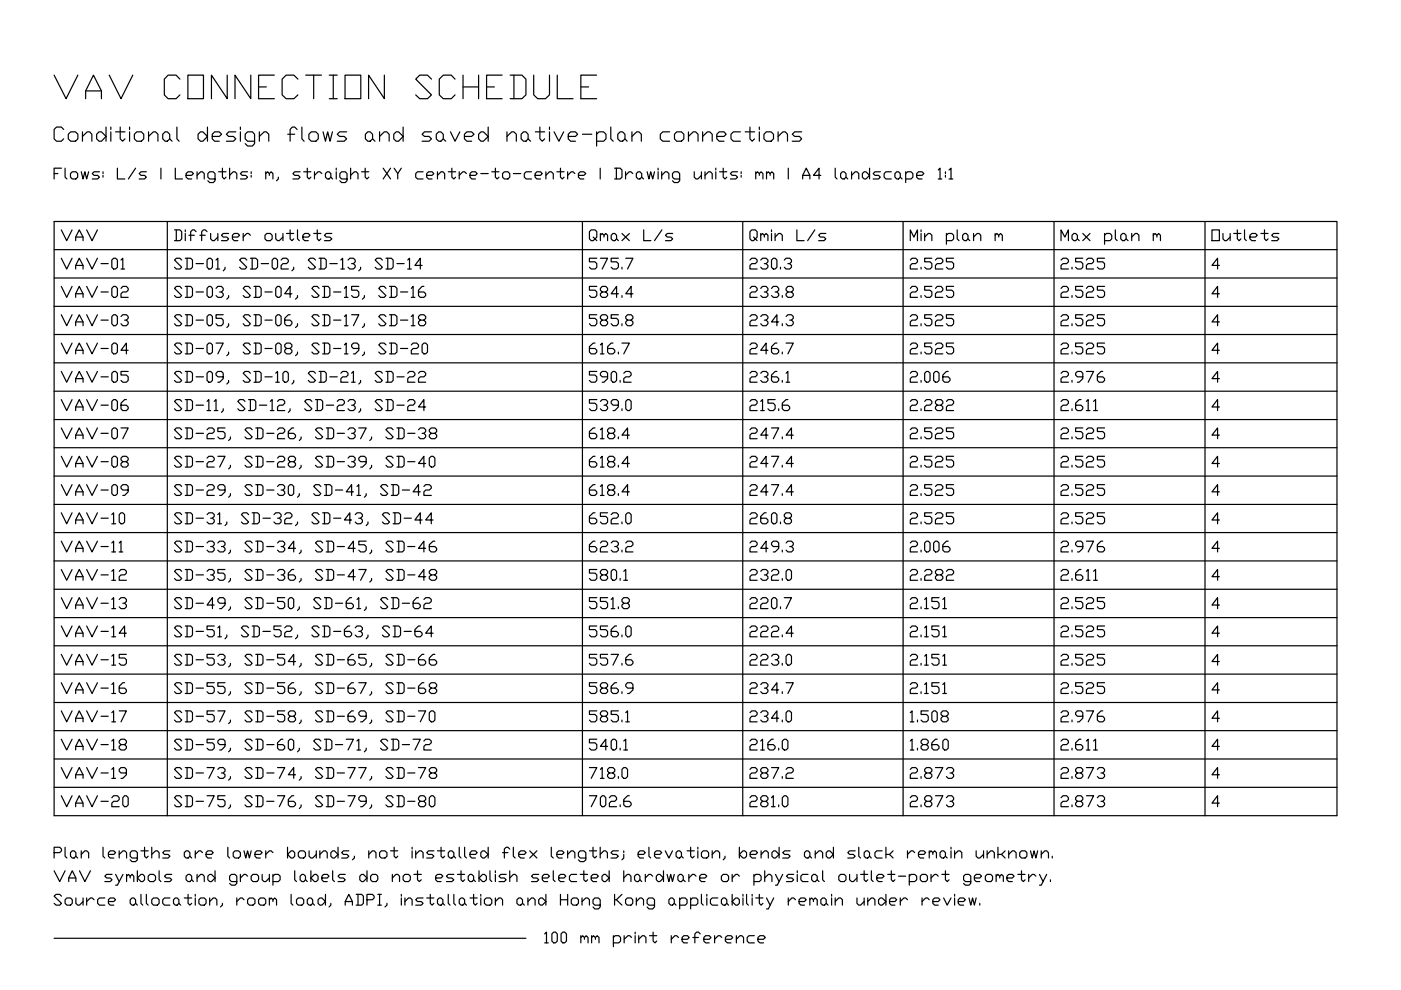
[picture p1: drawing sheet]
<svg xmlns="http://www.w3.org/2000/svg" width="297mm" height="210mm" viewBox="0 0 297 210" stroke-linecap="round" stroke-linejoin="round" font-family="sans-serif">
<!-- layer: BSA_VAV_TABLE -->
<g fill="none" stroke="#000" stroke-width=".25">
<path d="M11.5 36.8h.8M13 35.7h-1.5v2.2M13.8 35.7v1.9l.4 .3M15.3 36.4h.8l.4 .4v.8l-.4 .3h-.8l-.4-.3v-.8zM17.2 36.4l.4 1.5 .4-1.5 .4 1.5 .4-1.5M21.1 36.4h-1.2l-.3 .4 .3 .4h.8l.4 .4-.4 .3h-1.1M21.8 36.4v.4M21.8 37.2v.4M24.9 35.7v2.2h1.6M28.7 35.7l-1.5 2.2M31 36.4h-1.1l-.4 .4 .4 .4h.7l.4 .4-.4 .3h-1.1M34.1 35.7v2.2"/>
<path d="M37.2 35.7v2.2h1.5M39.5 37.2h1.1l.4-.4-.4-.4h-.7l-.4 .4v.8l.4 .3h.7M41.8 37.2l.7-.8h.4l.4 .4v1.1M41.8 36.4v1.5M45.6 37.9h-1.2l-.3-.3v-.8l.3-.4h.8l.4 .4v1.5l-.4 .4h-.8l-.3-.4M46.4 36.4h1.5M47.2 35.7v1.9l.3 .3 .4-.3M48.7 37.2l.7-.8h.4l.4 .4v1.1M48.7 35.7v2.2M52.5 36.4h-1.1l-.4 .4 .4 .4h.7l.4 .4-.4 .3h-1.1M53.3 36.4v.4M53.3 37.2v.4"/>
<path d="M56.3 36.8l.4-.4 .4 .4v.4M56.3 36.4v1.5M57.1 36.8l.4-.4 .4 .4v1.1M59 37.6v.3l-.4 .4M63.6 36.4h-1.1l-.4 .4 .4 .4h.7l.4 .4-.4 .3h-1.1M64.4 36.4h1.5M65.2 35.7v1.9l.3 .3 .4-.3M66.7 36.4v1.5M68.2 36.8l-.4-.4h-.4l-.7 .8M69.4 36.4h.4l.3 .4v.8l-.3 .3h-.4l-.4-.3v-.8zM70.1 37.6l.4 .3M71.3 35.7v.3"/>
<path d="M71.3 36.4v1.5M73.6 37.9h-1.2l-.3-.3v-.8l.3-.4h.8l.4 .4v1.5l-.4 .4h-.8l-.3-.4M74.3 37.2l.8-.8h.4l.4 .4v1.1M74.3 35.7v2.2M76.7 36.4h1.5M77.4 35.7v1.9l.4 .3 .4-.3M81.2 35.7l1.6 2.2M82.8 35.7l-1.6 2.2M83.6 35.7l.7 1.1v1.1M85.1 35.7l-.8 1.1M89.7 36.4h-1.2l-.4 .4v.8l.4 .3h1.2M90.5 37.2h1.1l.4-.4-.4-.4h-.8l-.3 .4v.8l.3 .3h.8"/>
<path d="M92.8 37.2l.7-.8h.4l.4 .4v1.1M92.8 36.4v1.5M95 36.4h1.6M95.8 35.7v1.9l.4 .3 .4-.3M97.4 36.4v1.5M98.9 36.8l-.4-.4h-.4l-.7 .8M99.7 37.2h1.1l.4-.4-.4-.4h-.8l-.3 .4v.8l.3 .3h.8M101.9 36.8h1.6M104.3 36.4h1.5M105 35.7v1.9l.4 .3 .4-.3M106.9 36.4h.8l.4 .4v.8l-.4 .3h-.8l-.3-.3v-.8zM108.8 36.8h1.6"/>
<path d="M112.7 36.4h-1.2l-.3 .4v.8l.3 .3h1.2M113.5 37.2h1.1l.4-.4-.4-.4h-.8l-.3 .4v.8l.3 .3h.8M115.7 37.2l.8-.8h.4l.4 .4v1.1M115.7 36.4v1.5M118.1 36.4h1.5M118.8 35.7v1.9l.4 .3 .4-.3M120.4 36.4v1.5M121.9 36.8l-.4-.4h-.4l-.7 .8M122.6 37.2h1.2l.4-.4-.4-.4h-.8l-.4 .4v.8l.4 .3h.8M127.3 35.7v2.2M130.3 35.7h1.2l.4 .3v1.6l-.4 .3h-1.2M130.7 35.7v2.2"/>
<path d="M132.6 36.4v1.5M134.2 36.8l-.4-.4h-.4l-.8 .8M135.3 36.4h.4l.4 .4v.8l-.4 .3h-.4l-.4-.3v-.8zM136.1 37.6l.3 .3M137.2 36.4l.4 1.5 .4-1.5 .4 1.5 .4-1.5M139.5 35.7v.3M139.5 36.4v1.5M140.3 37.2l.8-.8h.3l.4 .4v1.1M140.3 36.4v1.5M144.1 37.9h-1.1l-.4-.3v-.8l.4-.4h.7l.4 .4v1.5l-.4 .4h-.7l-.4-.4M147.2 36.4v1.2l.4 .3h.4l.7-.7M148.7 36.4v1.5"/>
<path d="M149.5 37.2l.7-.8h.4l.4 .4v1.1M149.5 36.4v1.5M151.8 35.7v.3M151.8 36.4v1.5M152.6 36.4h1.5M153.3 35.7v1.9l.4 .3 .4-.3M156.4 36.4h-1.2l-.3 .4 .3 .4h.8l.4 .4-.4 .3h-1.1M157.1 36.4v.4M157.1 37.2v.4M160.2 36.8l.4-.4 .4 .4v.4M160.2 36.4v1.5M161 36.8l.4-.4 .4 .4v1.1"/>
<path d="M162.5 36.8l.4-.4 .4 .4v.4M162.5 36.4v1.5M163.3 36.8l.4-.4 .3 .4v1.1M167.1 35.7v2.2M170.2 37.9v-.7l.7-1.5 .8 1.5v.7M170.2 37.2h1.5M174 37.2h-1.5l1.2-1.5v2.2M177.1 35.7v1.9l.4 .3M178.2 36.8l.4-.4h.4l.4 .4v.8l-.4 .3h-.4l-.4-.3zM179.4 37.6l.3 .3M180.6 37.2l.7-.8h.4l.4 .4v1.1M180.6 36.4v1.5"/>
<path d="M182.8 36.8l.4-.4h.4l.8 .8-.8 .7h-.4l-.4-.3zM184.4 35.7v2.2M186.6 36.4h-1.1l-.4 .4 .4 .4h.8l.3 .4-.3 .3h-1.2M189 36.4h-1.2l-.3 .4v.8l.3 .3h1.2M190.1 36.4h.4l.4 .4v.8l-.4 .3h-.4l-.4-.3v-.8zM190.9 37.6l.4 .3M192 36.8l.4-.4h.8l.3 .4v.8l-.3 .3h-1.2M192 36.4v2.3M194.4 37.2h1.1l.4-.4-.4-.4h-.8l-.3 .4v.8l.3 .3h.8M198.9 36l.4-.3v2.2M198.9 37.9h.8M200.4 36.4v.4"/>
<path d="M200.4 37.2v.4M201.2 36l.4-.3v2.2M201.2 37.9h.8M11.5 47h272v125.9h-272zM11.5 52.9h272M11.5 58.9h272M35.5 47v125.9M123.5 47v125.9M157.5 47v125.9M191.5 47v125.9M193 51v-2.3l.8 1.6 .7-1.6v2.3M195.3 48.7v.4"/>
<path d="M195.3 49.5v1.5M196 50.3l.8-.8h.4l.4 .4v1.1M196 49.5v1.5M200.7 49.9l.3-.4h.8l.4 .4v.7l-.4 .4h-1.1M200.7 49.5v2.3M202.9 48.7v1.9l.4 .4M204.1 49.9l.4-.4h.4l.3 .4v.7l-.3 .4h-.4l-.4-.4zM205.2 50.6l.4 .4M206.4 50.3l.8-.8h.4l.3 .4v1.1M206.4 49.5v1.5M211 49.9l.4-.4 .4 .4v.4M211 49.5v1.5"/>
<path d="M211.8 49.9l.3-.4 .4 .4v1.1M223.5 47v125.9M255.5 47v125.9M258.5 56.3h-1.5l1.1-1.5v2.2M11.5 65h272M11.5 70.9h272M11.5 76.9h272M258.5 62.3h-1.5l1.1-1.6v2.3M258.5 68.3h-1.5l1.1-1.6v2.4M258.5 74.3h-1.5l1.1-1.6v2.3M11.5 82.9h272M11.5 89h272"/>
<path d="M11.5 94.9h272M258.5 80.3h-1.5l1.1-1.5v2.2M258.5 86.3h-1.5l1.1-1.6v2.4M258.5 92.3h-1.5l1.1-1.6v2.3M258.5 98.3h-1.5l1.1-1.6v2.3M11.5 100.9h272M11.5 106.9h272M11.5 112.9h272M11.5 118.9h272M258.5 104.3h-1.5l1.1-1.5v2.2M258.5 110.3h-1.5l1.1-1.6v2.4M258.5 116.3h-1.5l1.1-1.6v2.3"/>
<path d="M11.5 124.9h272M11.5 131h272M11.5 136.9h272M193 127.1l.4-.4h.7l.4 .4v.4l-.4 .4h-.7l-.4 .4v.7h1.5M193 133.1l.4-.4h.7l.4 .4v.4l-.4 .4h-.7l-.4 .4v.7h1.5M195.3 128.7v.3M195.3 134.6v.4M196 127.1l.4-.4v2.3M196 133.1l.4-.4v2.3M196 129h.8M196 135h.8M199.1 126.7h-1.5v.8h1.1l.4 .4v.8l-.4 .3h-.7l-.4-.3"/>
<path d="M199.1 132.7h-1.5v.8h1.1l.4 .4v.7l-.4 .4h-.7l-.4-.4M199.9 127.1l.4-.4v2.3M199.9 133.1l.4-.4v2.3M199.9 129h.8M199.9 135h.8M258.5 122.3h-1.5l1.1-1.6v2.3M258.5 128.3h-1.5l1.1-1.6v2.3M258.5 134.3h-1.5l1.1-1.6v2.3M11.5 142.9h272M11.5 148.9h272M11.5 154.9h272M258.5 140.3h-1.5l1.1-1.6v2.3"/>
<path d="M258.5 146.3h-1.5l1.1-1.5v2.2M258.5 152.3h-1.5l1.1-1.6v2.3M258.5 158.3h-1.5l1.1-1.6v2.3M11.5 160.9h272M11.5 166.9h272M13.8 179.6v1.9l.4 .4M21.8 179.6v1.9l.4 .4M30.6 179.6v1.9l.4 .4 .4-.4M32.2 179.6v2.3M48.3 179.6v1.9l.4 .4M61 179.6v2.3M71.7 179.6v2.3"/>
<path d="M83.6 179.6v1.9l.3 .4 .4-.4M87.4 179.6v.4M93.5 179.6v1.9l.4 .4 .4-.4M97.4 179.6v1.9l.3 .4M98.5 179.6v1.9l.4 .4M103.5 179.6v2.3M108.8 179.6v1.9l.4 .4M116.9 179.6v1.9l.4 .4M125.7 179.6v1.9l.4 .4 .4-.4M127.3 179.6v2.3M137.6 179.6v1.9l.4 .4M146.4 179.6v1.9l.4 .4 .4-.4"/>
<path d="M148 179.6v.4M156.8 179.6v2.3M165.2 179.6v2.3M176.7 179.6v2.3M182.1 179.6v1.9l.4 .4M187.8 179.6v2.3M201.6 179.6v.4M211.6 179.6v2.3M258.5 164.3h-1.5l1.1-1.6v2.3M258.5 170.3h-1.5l1.1-1.6v2.3M11.5 180.8h1.2l.3-.4v-.4l-.3-.4h-1.2v2.3M11.5 184.6l1.2 2.3 1.1-2.3"/>
<path d="M11.5 198.9h100M13 190l-.3-.4h-.8l-.4 .4 1.5 1.5-.3 .4h-.8l-.4-.4M14.2 190.4h.7l.4 .4v.7l-.4 .4h-.7l-.4-.4v-.7zM14.6 186.9v-.7l.7-1.6 .8 1.6v.7M14.6 186.2h1.5M15.3 180.4h.4l.4 .4v.7l-.4 .4h-.4l-.4-.4v-.7zM16.1 190.4v1.1l.4 .4h.3l.8-.8M16.1 181.5l.4 .4M16.8 184.6l1.2 2.3 1.2-2.3M17.2 181.2l.8-.8h.4l.4 .4v1.1M17.2 180.4v1.5M17.6 190.4v1.5"/>
<path d="M18.4 190.4v1.5M19.9 190.8l-.3-.4h-.4l-.8 .7M22.2 190.4h-1.1l-.4 .4v.7l.4 .4h1.1M23 181.2h1.1l.4-.4-.4-.4h-.7l-.4 .4v.7l.4 .4h.7M23 191.1h1.1l.4-.3-.4-.4h-.7l-.4 .4v.7l.4 .4h.7M23.7 185.4h-1.1l-.4 .4 .4 .4h.8l.3 .3-.3 .4h-1.2M24.5 185.4l.8 1.5M25.3 181.2l.8-.8h.4l.3 .4v1.1M25.3 180.4v1.5M26.1 185.4l-1.2 2.3h-.4M26.8 185.8l.4-.4 .4 .4v.4M26.8 185.4v1.5"/>
<path d="M27.6 185.8l.4-.4 .4 .4v1.1M28 190.4h.4l.3 .4v.7l-.3 .4h-.4l-.4-.4v-.7zM28.7 191.5l.4 .4M29.1 181.9h-1.1l-.4-.4v-.7l.4-.4h.7l.4 .4v1.5l-.4 .4h-.7l-.4-.4M29.1 186.2l.8-.8h.4l.3 .4v.7l-.3 .4h-.4zM29.1 184.6v2.3M29.9 189.6v1.9l.4 .4M29.9 180.4h1.5M31 189.6v1.9l.4 .4M31.4 185.8l.4-.4h.8l.4 .4v.7l-.4 .4h-.8l-.4-.4zM32.2 181.2l.8-.8h.4l.3 .4v1.1M32.2 190.8l.4-.4h.8l.3 .4v.7l-.3 .4h-.8l-.4-.4z"/>
<path d="M33.7 184.6v1.9l.4 .4M36 180.4h-1.1l-.4 .4 .4 .4h.7l.4 .3-.4 .4h-1.1M36 190.4h-1.1l-.4 .4v.7l.4 .4h1.1M36.4 185.4h-1.1l-.4 .4 .4 .4h.7l.4 .3-.4 .4h-1.1M37.2 190.4h.3l.4 .4v.7l-.4 .4h-.3l-.4-.4v-.7zM37.9 191.5l.4 .4M39.1 190.4h1.5M39.5 180.4h.4l.4 .4v.7l-.4 .4h-.4l-.4-.4v-.7zM39.5 185.8l.4-.4h.4l.3 .4v.7l-.3 .4h-.4l-.4-.4zM39.9 189.6v1.9l.4 .4 .3-.4M40.3 181.5l.3 .4M40.6 186.5l.4 .4"/>
<path d="M41.4 180.4v1.5M41.4 189.6v.4M41.4 190.4v1.5M41.8 186.2l.7-.8h.4l.4 .4v1.1M41.8 185.4v1.5M42.5 190.4h.8l.4 .4v.7l-.4 .4h-.8l-.3-.4v-.7zM42.9 180.8l-.4-.4h-.3l-.8 .8M43.7 181.2h1.1l.4-.4-.4-.4h-.7l-.4 .4v.7l.4 .4h.7M44.1 185.8l.3-.4h.4l.8 .8-.8 .7h-.4l-.3-.4zM44.4 191.1l.8-.7h.4l.4 .4v1.1M44.4 190.4v1.5M45.6 184.6v2.3"/>
<path d="M47.2 191.5v.4l-.5 .4M49.4 180.8l.4-.4h.8l.4 .4v.7l-.4 .4h-.8l-.4-.4zM50.2 186.9h-1.1l-.4-.4v-.7l.4-.4h.7l.4 .4v1.5l-.4 .4h-.7l-.4-.4M50.2 190.4v1.5M51 185.4v1.5M51.7 180.4l.4 1.5 .4-1.5 .4 1.5 .4-1.5M51.7 190.8l-.3-.4h-.4l-.8 .7M52.5 185.8l-.4-.4h-.4l-.7 .8M52.5 190.8l.4-.4h.7l.5 .4v.7l-.5 .4h-.7l-.4-.4zM53.3 185.8l.3-.4h.8l.4 .4v.7l-.4 .4h-.8l-.3-.4zM54.1 181.2h1.1l.4-.4-.4-.4h-.8l-.3 .4v.7l.3 .4h.8M54.8 190.8l.4-.4h.8l.3 .4v.7l-.3 .4h-.8l-.4-.4z"/>
<path d="M55.6 185.4v1.1l.4 .4h.3l.8-.7M56.3 180.4v1.5M57.1 190.8l.4-.4 .4 .4v.3M57.1 185.4v1.5M57.1 190.4v1.5M57.9 180.8l-.4-.4h-.4l-.8 .8M57.9 185.8l.4-.4h.7l.4 .4v.7l-.4 .4h-1.1M57.9 190.8l.4-.4 .3 .4v1.1M57.9 185.4v2.3M61 181.2l.7-.8h.4l.4 .4v.7l-.4 .4h-.4zM61.7 189.6v1.9l.4 .4M62.5 184.6v1.9l.4 .4"/>
<path d="M63.2 180.8l.4-.4h.8l.4 .4v.7l-.4 .4h-.8l-.4-.4zM63.2 190.4h.8l.4 .4v.7l-.4 .4h-.8l-.3-.4v-.7zM63.6 185.8l.4-.4h.4l.4 .4v.7l-.4 .4h-.4l-.4-.4zM64.8 186.5l.4 .4M65.2 190.8l.3-.4h.4l.4 .4v.7l-.4 .4h-.4l-.3-.4zM65.5 180.4v1.1l.4 .4h.4l.8-.7M65.9 186.2l.8-.8h.4l.3 .4v.7l-.3 .4h-.4zM65.9 184.6v2.3M66.3 191.5l.4 .4M67.1 180.4v1.5M67.4 190.8l.4-.4h.4l.8 .7-.8 .8h-.4l-.4-.4zM67.8 181.2l.8-.8h.4l.4 .4v1.1"/>
<path d="M67.8 180.4v1.5M68.2 186.2h1.2l.4-.4-.4-.4h-.8l-.4 .4v.7l.4 .4h.8M69 189.6v2.3M70.1 191.5v.4l-.3 .4M70.5 180.4h.4l.8 .8-.8 .7h-.4l-.4-.4v-.7zM70.5 184.6v1.9l.4 .4M73.2 185.4h-1.1l-.4 .4 .4 .4h.7l.4 .3-.4 .4h-1.1M73.2 191.9v-.8l.8-1.5 .7 1.5v.8M73.2 191.1h1.5M74 180.4h-1.2l-.4 .4 .4 .4h.8l.4 .3-.4 .4h-1.2M75.1 181.5v.4l-.4 .4M75.5 189.6h1.2l.3 .4v1.5l-.3 .4h-1.2"/>
<path d="M75.9 189.6v2.3M76.3 185.8l.4-.4h.3l.8 .8-.8 .7h-.3l-.4-.4zM77.8 190.8h1.2l.3-.4v-.4l-.3-.4h-1.2v2.3M77.8 184.6v2.3M78.2 181.2l.8-.8h.3l.4 .4v1.1M78.2 180.4v1.5M78.6 185.8l.4-.4h.7l.4 .4v.7l-.4 .4h-.7l-.4-.4zM80.1 189.6h.8M80.1 191.9h.8M80.5 189.6v2.3M80.9 180.4h.7l.4 .4v.7l-.4 .4h-.7l-.4-.4v-.7zM82 191.5v.4l-.4 .4"/>
<path d="M82.8 180.4h1.5M83.2 186.2l.7-.8h.4l.4 .4v1.1M83.2 185.4v1.5M85.1 189.6v.4M85.1 190.4v1.5M85.5 185.8l.4-.4h.7l.4 .4v.7l-.4 .4h-.7l-.4-.4zM85.9 191.1l.7-.7h.4l.4 .4v1.1M85.9 190.4v1.5M87.4 180.4v1.5M87.8 185.4h1.5M88.1 181.2l.8-.8h.4l.4 .4v1.1M88.1 180.4v1.5"/>
<path d="M88.5 184.6v1.9l.4 .4 .4-.4M89.7 190.4h-1.2l-.4 .4 .4 .3h.8l.4 .4-.4 .4h-1.2M90.5 190.4h1.5M91.2 189.6v1.9l.4 .4 .4-.4M92 180.4h-1.2l-.3 .4 .3 .4h.8l.4 .3-.4 .4h-1.1M92.4 186.2h1.1l.4-.4-.4-.4h-.7l-.4 .4v.7l.4 .4h.7M92.8 190.8l.3-.4h.4l.4 .4v.7l-.4 .4h-.4l-.3-.4zM92.8 180.4h1.5M93.9 191.5l.4 .4M95 189.6v1.9l.4 .4M95.4 180.4h.4l.4 .4v.7l-.4 .4h-.4l-.4-.4v-.7zM96.2 185.4h-1.2l-.3 .4 .3 .4h.8l.4 .3-.4 .4h-1.1"/>
<path d="M96.2 189.6v1.9l.4 .4M96.2 181.5l.4 .4M97 185.4h1.5M97.7 184.6v1.9l.4 .4 .4-.4M97.7 190.4h.4l.4 .4v.7l-.4 .4h-.4l-.3-.4v-.7zM98.5 191.5l.4 .4M99.3 185.8l.4-.4h.3l.4 .4v.7l-.4 .4h-.3l-.4-.4zM99.7 181.2h1.1l.4-.4-.4-.4h-.8l-.3 .4v.7l.3 .4h.8M99.7 190.4h1.5M100.4 189.6v1.9l.4 .4 .4-.4M100.4 186.5l.4 .4M101.6 186.2l.7-.8h.4l.4 .4v.7l-.4 .4h-.4z"/>
<path d="M101.6 184.6v2.3M101.9 180.8l.4-.4h.4l.8 .8-.8 .7h-.4l-.4-.4zM101.9 189.6v.4M101.9 190.4v1.5M102.7 190.8l.4-.4h.8l.4 .4v.7l-.4 .4h-.8l-.4-.4zM103.9 184.6v1.9l.4 .4M105 191.1l.8-.7h.4l.4 .4v1.1M105 184.6v.4M105 185.4v1.5M105 190.4v1.5M106.6 180.8h1.1M107.3 185.4h-1.1l-.4 .4 .4 .4h.7l.4 .3-.4 .4h-1.1"/>
<path d="M108.1 180l-.4-.4h-.4l-.4 .4v1.9M108.1 186.2l.7-.8h.4l.4 .4v1.1M108.1 184.6v2.3M109.6 190.8l.4-.4h.4l.4 .4v.7l-.4 .4h-.4l-.4-.4zM110 181.2h1.2l.3-.4-.3-.4h-.8l-.4 .4v.7l.4 .4h.8M110.8 191.5l.4 .4M111.9 191.1l.8-.7h.4l.4 .4v1.1M111.9 190.4v1.5M112.3 180.4l1.5 1.5M113.8 180.4l-1.5 1.5M114.2 185.4h-1.1l-.4 .4 .4 .4h.7l.4 .3-.4 .4h-1.1M114.6 190.4h.4l.7 .7-.7 .8h-.4l-.4-.4v-.7z"/>
<path d="M115 186.2h1.1l.4-.4-.4-.4h-.7l-.4 .4v.7l.4 .4h.7M115.5 198l.4-.4v2.3M115.5 199.9h.7M115.7 189.6v2.3M117 198l.4-.4h.4l.4 .4v1.5l-.4 .4h-.4l-.4-.4zM117.3 184.6v1.9l.4 .4M118.1 181.2h1.1l.4-.4-.4-.4h-.8l-.3 .4v.7l.3 .4h.8M118.4 186.2h1.2l.4-.4-.4-.4h-.8l-.4 .4v.7l.4 .4h.8M118.8 189.6v2.3M118.8 190.8h1.6M119 198l.3-.4h.4l.4 .4v1.5l-.4 .4h-.4l-.3-.4zM120.4 181.2l.7-.8h.4l.4 .4v1.1"/>
<path d="M120.4 180.4v1.5M120.4 189.6v2.3M121.1 190.8l.4-.4h.8l.3 .4v.7l-.3 .4h-.8l-.4-.4zM122.3 185.4h-1.2l-.4 .4v.7l.4 .4h1.2M123 185.4h1.6M123.1 198.8l.4-.4 .4 .4v.4M123.1 198.4v1.5M123.4 191.1l.8-.7h.4l.4 .4v1.1M123.4 190.4v1.5M123.8 184.6v1.9l.4 .4 .4-.4M123.9 198.8l.4-.4 .4 .4v1.1M124.2 181.9h-1.2l-.4-.4v-.7l.4-.4h.8l.4 .4v1.5l-.4 .4h-.8l-.4-.4"/>
<path d="M125 180.4h1.5M125.3 186.2h1.2l.4-.4-.4-.4h-.8l-.4 .4v.7l.4 .4h.8M125.4 198.8l.4-.4 .4 .4v.4M125.4 198.4v1.5M126.2 198.8l.4-.4 .4 .4v1.1M127.3 181.2l.7-.8h.4l.4 .4v1.1M127.3 191.9h-1.2l-.4-.4v-.7l.4-.4h.8l.4 .4v1.5l-.4 .4h-.8l-.4-.4M127.6 185.8l.4-.4h.4l.8 .8-.8 .7h-.4l-.4-.4zM129.2 184.6v2.3M130 198.8l.4-.4h.8l.4 .4v.7l-.4 .4h-1.2M130 198.4v2.3M130.3 189.6v2.3"/>
<path d="M130.7 190.8l1.2 1.1M131.1 180.4h-1.2l-.4 .4 .4 .4h.8l.4 .3-.4 .4h-1.2M131.9 189.6l-1.2 1.2h-.4M132.2 181.2v.7l-.3 .4M132.2 186.2l.8-.8h.4l.4 .4v1.1M132.2 180.4v.4M132.2 184.6v2.3M132.3 198.4v1.5M132.6 190.8l.4-.4h.8l.4 .4v.7l-.4 .4h-.8l-.4-.4zM133.9 198.8l-.4-.4h-.4l-.8 .8M134.5 185.8l.4-.4h.4l.4 .4v.7l-.4 .4h-.4l-.4-.4zM134.7 197.6v.4"/>
<path d="M134.7 198.4v1.5M134.9 191.1l.8-.7h.4l.3 .4v1.1M134.9 190.4v1.5M135.3 181.2h1.1l.4-.4-.4-.4h-.7l-.4 .4v.7l.4 .4h.7M135.4 199.2l.8-.8h.4l.3 .4v1.1M135.4 198.4v1.5M135.7 186.5l.4 .4M136.8 185.4v1.5M137.7 198.4h1.5M138.4 185.8l-.4-.4h-.4l-.8 .8M138.5 197.6v1.9l.4 .4 .3-.4M138.8 181.2h1.1l.4-.4-.4-.4h-.8l-.3 .4v.7l.3 .4h.8"/>
<path d="M138.8 191.9h-1.2l-.4-.4v-.7l.4-.4h.8l.4 .4v1.5l-.4 .4h-.8l-.4-.4M139.1 185.8l.4-.4h.4l.8 .8-.8 .7h-.4l-.4-.4zM140.7 184.6v2.3M141.1 180.4l.7 1.5 .8-1.5M141.4 185.4l.4 1.5 .4-1.5 .4 1.5 .4-1.5M141.8 190.8l.4-.4h.4l.4 .4v.7l-.4 .4h-.4l-.4-.4zM142.3 198.4v1.5M143 191.5l.3 .4M143.7 180.4h.4l.4 .4v.7l-.4 .4h-.4l-.4-.4v-.7zM143.7 185.8l.4-.4h.4l.4 .4v.7l-.4 .4h-.4l-.4-.4zM143.8 198.8l-.3-.4h-.4l-.8 .8M144.1 190.8l.4-.4h.8l.4 .4v.7l-.4 .4h-1.2"/>
<path d="M144.1 190.4v2.3M144.5 181.5l.4 .4M144.6 199.2h1.2l.3-.4-.3-.4h-.8l-.4 .4v.7l.4 .4h.8M144.9 186.5l.4 .4M145.7 180.4h1.5M146 185.4v1.5M146.4 190.8l.4-.4h.8l.4 .4v.7l-.4 .4h-1.2M146.4 190.4v2.3M146.9 198.8h1.2M147.6 185.8l-.4-.4h-.4l-.8 .8M148 180.4v1.5M148.3 186.2h1.2l.4-.4-.4-.4h-.8l-.4 .4v.7l.4 .4h.8"/>
<path d="M148.5 198l-.4-.4h-.4l-.4 .4v1.9M148.7 180.8l.4-.4h.8l.3 .4v.7l-.3 .4h-.8l-.4-.4zM148.7 189.6v1.9l.4 .4M149.2 199.2h1.2l.3-.4-.3-.4h-.8l-.4 .4v.7l.4 .4h.8M149.9 189.6v.4M149.9 190.4v1.5M151 181.2l.8-.8h.4l.4 .4v1.1M151 180.4v1.5M151.5 198.4v1.5M152.2 190.4h-1.2l-.4 .4v.7l.4 .4h1.2M153 185.8l.3-.4h.8l.4 .4v.7l-.4 .4h-.8l-.3-.4zM153 190.8l.3-.4h.4l.4 .4v.7l-.4 .4h-.4l-.3-.4z"/>
<path d="M153 198.8l-.3-.4h-.4l-.8 .8M153.7 181.5v.4l-.4 .4M153.8 199.2h1.2l.4-.4-.4-.4h-.8l-.4 .4v.7l.4 .4h.8M154.1 191.5l.4 .4M155.2 185.4v1.5M155.2 189.6v2.3M156 190.4h.4l.4 .4v.7l-.4 .4h-.4l-.8-.8zM156.1 199.2l.8-.8h.4l.3 .4v1.1M156.1 198.4v1.5M156.8 181.2l.7-.8h.4l.4 .4v.7l-.4 .4h-.4zM156.8 185.8l-.4-.4h-.4l-.8 .8M157.5 189.6v.4"/>
<path d="M157.5 190.4v1.5M158.3 189.6v1.9l.4 .4M159 181.2h1.2l.4-.4-.4-.4h-.7l-.5 .4v.7l.5 .4h.7M159.5 189.6v.4M159.5 190.4v1.5M159.9 185.8l.3-.4h.8l.4 .4v.7l-.4 .4h-1.1M159.9 185.4v2.3M159.9 198.4h-1.1l-.4 .4v.7l.4 .4h1.1M160.2 190.4h1.6M160.7 199.2h1.2l.4-.4-.4-.4h-.8l-.4 .4v.7l.4 .4h.8M161 189.6v1.9l.4 .4 .4-.4M161.4 181.2l.7-.8h.4l.4 .4v1.1"/>
<path d="M161.4 180.4v1.5M162.1 186.2l.8-.8h.4l.4 .4v1.1M162.1 184.6v2.3M162.5 190.4l.8 1.5M164 180.4h.4l.8 .8-.8 .7h-.4l-.3-.4v-.7zM164 190.4l-1.1 2.3h-.4M164.4 185.4l.8 1.5M165.9 185.4l-1.1 2.3h-.4M167.1 190.4v1.5M167.5 180.4h-1.1l-.5 .4 .5 .4h.7l.4 .3-.4 .4h-1.2M168.3 185.4h-1.2l-.3 .4 .3 .4h.8l.4 .3-.4 .4h-1.1M168.7 190.8l-.4-.4h-.4l-.8 .7"/>
<path d="M169 184.6v.4M169 185.4v1.5M169.4 191.1h1.2l.3-.3-.3-.4h-.8l-.4 .4v.7l.4 .4h.8M170.6 180.8l.3-.4h.4l.4 .4v.7l-.4 .4h-.4l-.3-.4zM171.3 185.4h-1.1l-.4 .4v.7l.4 .4h1.1M171.7 190.8l.4-.4 .4 .4v.3M171.7 181.5l.4 .4M171.7 190.4v1.5M172.1 185.8l.4-.4h.3l.5 .4v.7l-.5 .4h-.3l-.4-.4zM172.5 190.8l.3-.4 .5 .4v1.1M172.8 181.2l.9-.8h.3l.4 .4v1.1M172.8 180.4v1.5"/>
<path d="M173.3 186.5l.4 .4M174.4 184.6v1.9l.4 .4M174.4 190.4h.4l.4 .4v.7l-.4 .4h-.4l-.4-.4v-.7zM175.2 180.8l.4-.4h.3l.8 .8-.8 .7h-.3l-.4-.4zM175.2 191.5l.4 .4M176.3 189.6v.4M176.3 190.4v1.5M177.1 191.1l.7-.7h.4l.4 .4v1.1M177.1 190.4v1.5M177.8 185.8l.4-.4h.8l.4 .4v.7l-.4 .4h-.8l-.4-.4zM180.1 185.4v1.1l.5 .4h.3l.8-.7M181.3 180.4h-1.2l-.4 .4 .4 .4h.8l.4 .3-.4 .4h-1.2"/>
<path d="M181.7 190.4v1.1l.4 .4h.4l.7-.8M181.7 185.4v1.5M182.5 185.4h1.5M183.2 180.8l.4-.4h.4l.4 .4v.7l-.4 .4h-.4l-.4-.4zM183.2 184.6v1.9l.4 .4 .4-.4M183.2 190.4v1.5M184 191.1l.7-.7h.4l.4 .4v1.1M184 190.4v1.5M184.4 181.5l.3 .4M184.7 184.6v1.9l.4 .4M185.9 186.2h1.1l.5-.4-.5-.4h-.7l-.4 .4v.7l.4 .4h.7M186.6 190.4h.4l.8 .7-.8 .8h-.4l-.3-.4v-.7z"/>
<path d="M187 180.4h-1.1l-.4 .4v.7l.4 .4h1.1M187.8 189.6v2.3M188.2 185.4h1.5M188.6 191.1h1.1l.4-.3-.4-.4h-.7l-.4 .4v.7l.4 .4h.7M188.6 181.2l.8 .7M189 184.6v1.9l.4 .4 .3-.4M189.4 180.4l-.8 .8h-.8M190.5 185.8h1.5M190.9 190.4v1.5M192.4 190.8l-.4-.4h-.4l-.7 .7M192.4 180.4v1.5M192.8 185.8l.4-.4h.7l.5 .4v.7l-.5 .4h-1.1"/>
<path d="M192.8 185.4v2.3M193.9 180.8l-.4-.4h-.3l-.8 .8M194.7 181.2h1.2l.4-.4-.4-.4h-.8l-.4 .4v.7l.4 .4h.8M195.1 185.8l.4-.4h.8l.3 .4v.7l-.3 .4h-.8l-.4-.4zM195.5 190.4v1.5M197 180.8l.4-.4 .4 .4v.4M197 190.8l-.4-.4h-.3l-.8 .7M197 180.4v1.5M197.4 185.4v1.5M197.8 180.8l.4-.4 .3 .4v1.1M197.8 191.1h1.1l.4-.3-.4-.4h-.7l-.4 .4v.7l.4 .4h.7M198.9 185.8l-.4-.4h-.3l-.8 .8"/>
<path d="M199.3 180.8l.4-.4h.4l.3 .4v.7l-.3 .4h-.4l-.4-.4zM199.7 185.4h1.5M200.1 190.4l.7 1.5 .8-1.5M200.4 184.6v1.9l.4 .4 .4-.4M200.4 181.5l.4 .4M201.6 180.4v1.5M202.4 181.2l.8-.8h.3l.4 .4v1.1M202.4 180.4v1.5M202.4 189.6v.4M202.4 190.4v1.5M203.2 191.1h1.1l.4-.3-.4-.4h-.8l-.3 .4v.7l.3 .4h.8M205.4 190.4l.4 1.5 .4-1.5 .4 1.5 .4-1.5"/>
<path d="M205.8 186.9h-1.1l-.4-.4v-.7l.4-.4h.7l.4 .4v1.5l-.4 .4h-.7l-.4-.4M206.6 186.2h1.1l.4-.4-.4-.4h-.7l-.4 .4v.7l.4 .4h.7M207 180.4v1.1l.3 .4h.4l.8-.7M207.7 191.5v.4M208.5 180.4v1.5M208.9 185.8l.4-.4h.8l.3 .4v.7l-.3 .4h-.8l-.4-.4zM209.3 181.2l.8-.8h.3l.4 .4v1.1M209.3 180.4v1.5M211.2 185.8l.4-.4 .4 .4v.4M211.2 185.4v1.5M212 185.8l.3-.4 .4 .4v1.1M212.3 181.2l.8 .7"/>
<path d="M213.1 180.4l-.8 .8h-.7M213.5 186.2h1.1l.4-.4-.4-.4h-.7l-.4 .4v.7l.4 .4h.7M213.9 181.2l.7-.8h.4l.4 .4v1.1M213.9 180.4v1.5M215.8 185.4h1.5M216.2 180.8l.4-.4h.7l.4 .4v.7l-.4 .4h-.7l-.4-.4zM216.6 184.6v1.9l.4 .4 .3-.4M218.1 185.4v1.5M218.5 180.4l.4 1.5 .3-1.5 .4 1.5 .4-1.5M219.6 185.8l-.4-.4h-.3l-.8 .8M220.4 185.4l.7 1.5M220.8 181.2l.7-.8h.4l.4 .4v1.1"/>
<path d="M220.8 180.4v1.5M221.9 185.4l-1.1 2.3h-.4M222.7 186.5v.4M223.1 181.5v.4"/>
</g>
<text font-size="8.8" x="10.2" y="22.2">VAV CONNECTION SCHEDULE</text>
<text font-size="7.5" x="10.2" y="32.1">Conditional design flows and saved native-plan connections</text>
<text font-size="6.2" x="223.7" y="52.9">Max plan m</text>
<g font-size="5.7">
<text x="35.6" y="58.6">SD-01, SD-02, SD-13, SD-14</text>
<text x="35.6" y="64.6">SD-03, SD-04, SD-15, SD-16</text>
<text x="35.6" y="70.6">SD-05, SD-06, SD-17, SD-18</text>
<text x="35.6" y="76.6">SD-07, SD-08, SD-19, SD-20</text>
<text x="35.6" y="82.6">SD-09, SD-10, SD-21, SD-22</text>
<text x="35.6" y="88.5">SD-11, SD-12, SD-23, SD-24</text>
<text x="35.6" y="94.5">SD-25, SD-26, SD-37, SD-38</text>
<text x="35.6" y="100.5">SD-27, SD-28, SD-39, SD-40</text>
<text x="35.6" y="106.5">SD-29, SD-30, SD-41, SD-42</text>
<text x="35.6" y="112.5">SD-31, SD-32, SD-43, SD-44</text>
<text x="35.6" y="118.5">SD-33, SD-34, SD-45, SD-46</text>
<text x="35.6" y="124.5">SD-35, SD-36, SD-47, SD-48</text>
<text x="35.6" y="130.5">SD-49, SD-50, SD-61, SD-62</text>
<text x="35.6" y="136.5">SD-51, SD-52, SD-63, SD-64</text>
<text x="35.6" y="142.5">SD-53, SD-54, SD-65, SD-66</text>
<text x="35.6" y="148.5">SD-55, SD-56, SD-67, SD-68</text>
<text x="35.6" y="154.5">SD-57, SD-58, SD-69, SD-70</text>
<text x="35.6" y="160.5">SD-59, SD-60, SD-71, SD-72</text>
<text x="35.6" y="166.5">SD-73, SD-74, SD-77, SD-78</text>
<text x="35.6" y="172.5">SD-75, SD-76, SD-79, SD-80</text>
</g>
<g font-size="5.3">
<text x="11.6" y="52.2">VAV</text>
<text x="35.6" y="52.2">Diffuser outlets</text>
<text x="123.8" y="52.2">Qmax L/s</text>
<text x="157.7" y="52.2">Qmin L/s</text>
<text x="255.8" y="52.2">Outlets</text>
<text x="11.6" y="58.2">VAV-01</text>
<text x="123.8" y="58.2">575.7</text>
<text x="157.7" y="58.2">230.3</text>
<text x="191.9" y="58.2">2.525</text>
<text x="223.7" y="58.2">2.525</text>
<text x="11.6" y="64.2">VAV-02</text>
<text x="123.8" y="64.2">584.4</text>
<text x="157.7" y="64.2">233.8</text>
<text x="191.9" y="64.2">2.525</text>
<text x="223.7" y="64.2">2.525</text>
<text x="11.6" y="70.2">VAV-03</text>
<text x="123.8" y="70.2">585.8</text>
<text x="157.7" y="70.2">234.3</text>
<text x="191.9" y="70.2">2.525</text>
<text x="223.7" y="70.2">2.525</text>
<text x="11.6" y="76.2">VAV-04</text>
<text x="123.8" y="76.2">616.7</text>
<text x="157.7" y="76.2">246.7</text>
<text x="191.9" y="76.2">2.525</text>
<text x="223.7" y="76.2">2.525</text>
<text x="11.6" y="82.2">VAV-05</text>
<text x="123.8" y="82.2">590.2</text>
<text x="157.7" y="82.2">236.1</text>
<text x="191.9" y="82.2">2.006</text>
<text x="223.7" y="82.2">2.976</text>
<text x="11.6" y="88.2">VAV-06</text>
<text x="123.8" y="88.2">539.0</text>
<text x="157.7" y="88.2">215.6</text>
<text x="191.9" y="88.2">2.282</text>
<text x="223.7" y="88.2">2.611</text>
<text x="11.6" y="94.2">VAV-07</text>
<text x="123.8" y="94.2">618.4</text>
<text x="157.7" y="94.2">247.4</text>
<text x="191.9" y="94.2">2.525</text>
<text x="223.7" y="94.2">2.525</text>
<text x="11.6" y="100.2">VAV-08</text>
<text x="123.8" y="100.2">618.4</text>
<text x="157.7" y="100.2">247.4</text>
<text x="191.9" y="100.2">2.525</text>
<text x="223.7" y="100.2">2.525</text>
<text x="11.6" y="106.2">VAV-09</text>
<text x="123.8" y="106.2">618.4</text>
<text x="157.7" y="106.2">247.4</text>
<text x="191.9" y="106.2">2.525</text>
<text x="223.7" y="106.2">2.525</text>
<text x="11.6" y="112.2">VAV-10</text>
<text x="123.8" y="112.2">652.0</text>
<text x="157.7" y="112.2">260.8</text>
<text x="191.9" y="112.2">2.525</text>
<text x="223.7" y="112.2">2.525</text>
<text x="11.6" y="118.2">VAV-11</text>
<text x="123.8" y="118.2">623.2</text>
<text x="157.7" y="118.2">249.3</text>
<text x="191.9" y="118.2">2.006</text>
<text x="223.7" y="118.2">2.976</text>
<text x="11.6" y="124.2">VAV-12</text>
<text x="123.8" y="124.2">580.1</text>
<text x="157.7" y="124.2">232.0</text>
<text x="191.9" y="124.2">2.282</text>
<text x="223.7" y="124.2">2.611</text>
<text x="11.6" y="130.2">VAV-13</text>
<text x="123.8" y="130.2">551.8</text>
<text x="157.7" y="130.2">220.7</text>
<text x="223.7" y="130.2">2.525</text>
<text x="11.6" y="136.2">VAV-14</text>
<text x="123.8" y="136.2">556.0</text>
<text x="157.7" y="136.2">222.4</text>
<text x="223.7" y="136.2">2.525</text>
<text x="11.6" y="142.2">VAV-15</text>
<text x="123.8" y="142.2">557.6</text>
<text x="157.7" y="142.2">223.0</text>
<text x="191.9" y="142.2">2.151</text>
<text x="223.7" y="142.2">2.525</text>
<text x="11.6" y="148.2">VAV-16</text>
<text x="123.8" y="148.2">586.9</text>
<text x="157.7" y="148.2">234.7</text>
<text x="191.9" y="148.2">2.151</text>
<text x="223.7" y="148.2">2.525</text>
<text x="11.6" y="154.2">VAV-17</text>
<text x="123.8" y="154.2">585.1</text>
<text x="157.7" y="154.2">234.0</text>
<text x="191.9" y="154.2">1.508</text>
<text x="223.7" y="154.2">2.976</text>
<text x="11.6" y="160.2">VAV-18</text>
<text x="123.8" y="160.2">540.1</text>
<text x="157.7" y="160.2">216.0</text>
<text x="191.9" y="160.2">1.860</text>
<text x="223.7" y="160.2">2.611</text>
<text x="11.6" y="166.2">VAV-19</text>
<text x="123.8" y="166.2">718.0</text>
<text x="157.7" y="166.2">287.2</text>
<text x="191.9" y="166.2">2.873</text>
<text x="223.7" y="166.2">2.873</text>
<text x="11.6" y="172.2">VAV-20</text>
<text x="123.8" y="172.2">702.6</text>
<text x="157.7" y="172.2">281.0</text>
<text x="191.9" y="172.2">2.873</text>
<text x="223.7" y="172.2">2.873</text>
</g>
</svg>
